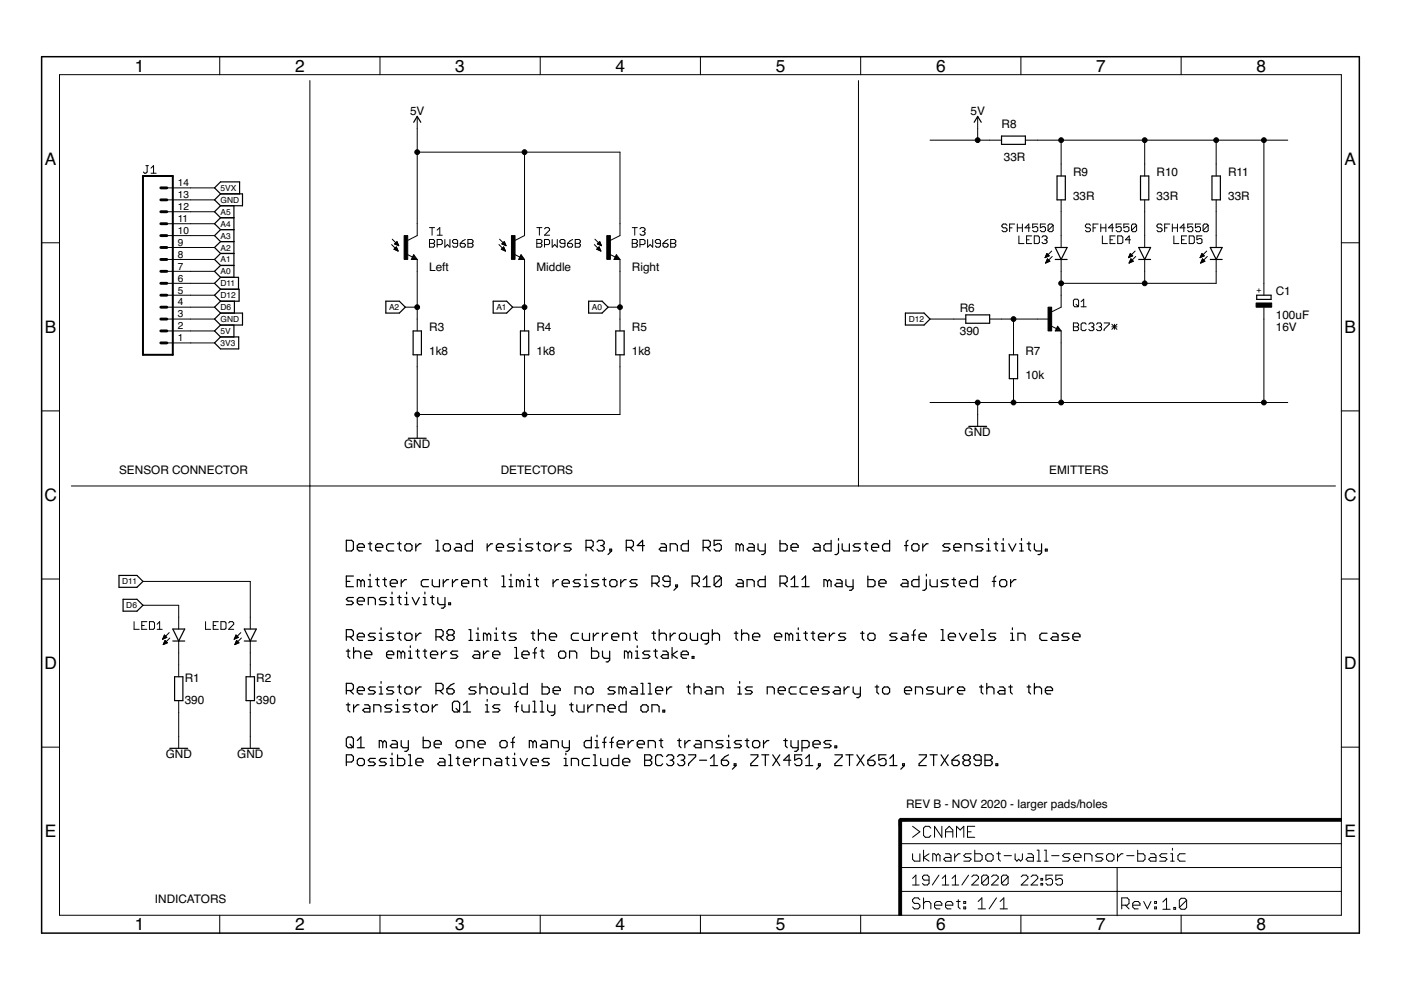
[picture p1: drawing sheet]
<svg xmlns="http://www.w3.org/2000/svg" width="297mm" height="210mm" viewBox="0 0 297 210" stroke-linecap="round" stroke-linejoin="round" font-family="sans-serif">
<g fill="none" stroke="#000" stroke-width=".21">
<path d="M12.6 15.8h271.8v178.3h-271.8zM46.6 12v3.8M65.7 17.1v174.4M80.6 12v3.8M114.5 12v3.8M148.5 12v3.8M182 17.1v85.9M182.5 12v3.8M216.5 12v3.8M250.4 12v3.8M30.9 35.1h.6M31.2 35.1v1.4l-.3 .2h-.3l-.2-.2"/>
<path d="M32 36.7h1.1M32 35.6l.6-.5v1.6M35.4 39.8h10.1M88.5 24.7v25.3l-2.1 1M88.5 32.3h42.9v17.7l-2 1M111.2 32.3v17.7l-2 1M197.2 29.7h15.1M207.3 24.7v5M217.4 29.7h55.6M225 29.7v7.6M242.7 29.7v7.6M257.9 29.7v7.6"/>
<path d="M268 29.7v32.9M8.8 51.5h3.8M35.4 57.5h10.1M35.4 55h10.1M35.4 52.5h10.1M35.4 50h10.1M35.4 47.4h10.1M35.4 44.9h10.1M35.4 42.4h10.1M83 51.9l1.4 1.3M83.2 50.7l1.3 1.4M83.5 52.9l.5-.6 .4 .9z"/>
<path d="M83.6 52.9h.7M83.6 52.8h.6M83.7 51.7h.7M83.8 52.6h.4M83.8 51.6h.5M83.9 51.8h.5M83.9 52.5h.2M83.9 53h.4M83.9 51.5h.4M84 52.4h.1M84.1 51.3h.1M84.1 51.9h.4"/>
<path d="M84.2 51.2l.3 .9-.8-.4zM84.2 53.1h.2M84.4 52h.1M86.2 53.9l1.3 .6M87.7 54l.8 1h-1.3zM88.5 55v15.2M91.1 50.8h.8l.2 .3v.2l-.2 .3 .2 .3v.2l-.2 .3h-.8zM91.1 51.6h.8M91.1 48.3h1M91.6 48.3v1.6M92.7 51.9h.8l.3-.3v-.5l-.3-.3h-.8v1.6M92.7 48.8l.5-.5v1.6"/>
<path d="M92.7 49.9h1.1M94.3 50.8v1.6l.6-.5 .5 .5v-1.6M97 51.6h-.8l-.3-.3v-.2l.3-.3h.6l.2 .3v1l-.2 .3h-.6l-.3-.3M97.6 51.6h.8l.3 .3v.2l-.3 .3h-.5l-.3-.3zM98.7 50.8l-1.1 .8M99.2 50.8h.8l.3 .3v.2l-.3 .3 .3 .3v.2l-.3 .3h-.8zM99.2 51.6h.8M105.8 51.9l1.4 1.3M105.9 50.7l1.4 1.4M106.3 52.9l.5-.6 .4 .9zM106.3 52.9h.7M106.4 52.8h.6"/>
<path d="M106.4 51.7l.5-.5 .4 .9zM106.4 51.7h.7M106.5 52.6h.4M106.6 51.6h.5M106.6 51.8h.6M106.6 52.5h.3M106.6 53h.5M106.7 51.5h.3M106.7 52.4h.1M106.8 51.3h.2M106.9 51.9h.3M106.9 53.1h.2"/>
<path d="M107.2 52h.1M109 53.9l1.2 .6M110.5 54l.7 1h-1.2zM111.2 55v15.2M113.8 50.8h.8l.3 .3v.2l-.3 .3 .3 .3v.2l-.3 .3h-.8zM113.8 51.6h.8M113.8 48.3h1.1M114.4 48.3v1.6M115.4 51.9h.9l.2-.3v-.5l-.2-.3h-.9v1.6M115.4 48.5l.3-.2h.6l.2 .2v.3l-1.1 1.1h1.1M117.1 50.8v1.6l.5-.5 .6 .5v-1.6M119.8 51.6h-.8l-.3-.3v-.2l.3-.3h.5l.3 .3v1l-.3 .3h-.5l-.3-.3"/>
<path d="M120.3 51.6h.9l.2 .3v.2l-.2 .3h-.6l-.3-.3zM121.4 50.8l-1.1 .8M122 50.8h.8l.2 .3v.2l-.2 .3 .2 .3v.2l-.2 .3h-.8zM122 51.6h.8M126 51.9l1.4 1.3M126.1 50.7l1.4 1.4M126.5 52.9l.5-.6 .4 .9zM126.6 52.9h.7M126.6 52.8h.6M126.6 51.7l.5-.5 .4 .9zM126.7 51.7h.6M126.7 52.6h.4"/>
<path d="M126.8 51.6h.5M126.8 51.8h.6M126.9 53h.4M126.9 52.5h.2M126.9 51.5h.4M127 52.4h.1M127 51.3h.2M127.1 51.9h.3M127.1 53.1h.3M127.4 52h.1M129.2 53.9l1.3 .6M130.7 54l.7 1h-1.2z"/>
<path d="M131.4 55v15.2M134 50.8h.9l.2 .3v.2l-.2 .3 .2 .3v.2l-.2 .3h-.9zM134 51.6h.9M134 48.3h1.1M134.6 48.3v1.6M135.7 51.9h.8l.3-.3v-.5l-.3-.3h-.8v1.6M135.7 48.5l.3-.2h.5l.3 .2v.3l-.3 .3M136.2 49.1h.3M136.5 49.1l.3 .2v.3l-.3 .3h-.5l-.3-.3M137.3 50.8v1.6l.5-.5 .6 .5v-1.6M140 51.6h-.8l-.3-.3v-.2l.3-.3h.5l.3 .3v1l-.3 .3h-.5l-.3-.3M140.6 51.6h.8l.2 .3v.2l-.2 .3h-.6l-.2-.3z"/>
<path d="M141.6 50.8l-.5 .3-.5 .5M142.2 50.8h.8l.3 .3v.2l-.3 .3 .3 .3v.2l-.3 .3h-.8zM142.2 51.6h.8M213.5 47.8l-.3-.3h-.5l-.3 .3v.2l.3 .3h.5l.3 .3v.3l-.3 .2h-.5l-.3-.2M214.1 48.3h.5M215.1 47.5h-1v1.6M215.7 48.3h1.1M215.7 47.5v1.6M216 50v1.6h1.1M216.8 47.5v1.6M217.7 50.8h.5M218.4 48.3h-1.1l.8-.8v1.6"/>
<path d="M218.7 50h-1v1.6h1M219.3 50h.8l.3 .3v1.1l-.3 .2h-.8zM220 47.5h-1.1v.8l.6-.3h.3l.2 .3v.6l-.2 .2h-.6l-.3-.2M220.9 50.3l.3-.3h.5l.3 .3v.3l-.3 .2M221.4 50.8h.3M221.6 54.6h.1M221.7 47.5h-1.1v.8l.5-.3h.3l.3 .3v.6l-.3 .2h-.5l-.3-.2M221.7 54.4h.3M221.7 54.3h.6M221.7 55.8h.1M221.7 50.8l.3 .3v.3l-.3 .2h-.5l-.3-.2M221.8 54.2h.6"/>
<path d="M221.8 55.6h.2M221.8 54.1h.5M221.8 55.5h.5M221.9 54h.3M221.9 55.4h.6M221.9 53.8h.2M221.9 55.3h.6M222 53.7l.5 .6-.9 .3zM222 55.2h.4M222 55.1h.2M222.1 54.9h.1M222.6 55.4l-.5-.5-.4 .9"/>
<path d="M222.6 55.4l-.9 .4M223 53.2l-1.4 1.4M223.1 54.4l-1.4 1.4M223.3 47.8l-.3-.3h-.5l-.3 .3v1.1M223.3 47.8v1.1l-.3 .2h-.5l-.3-.2M223.3 47.8l-1.1 1.1M225 42.4v10.1M225 55v10.1l-2 1M231.2 47.8l-.3-.3h-.5l-.3 .3v.2l.3 .3h.5l.3 .3v.3l-.3 .2h-.5l-.3-.2M231.8 48.3h.5M232.8 47.5h-1v1.6M233.4 48.3h1.1"/>
<path d="M233.4 47.5v1.6M233.7 50v1.6h1.1M234.5 47.5v1.6M235.4 50.8h.5M236.1 48.3h-1.1l.8-.8v1.6M236.4 50h-1v1.6h1M237 50h.8l.3 .3v1.1l-.3 .2h-.8zM237.7 47.5h-1.1v.8l.6-.3h.2l.3 .3v.6l-.3 .2h-.5l-.3-.2M239.3 54.6h.1M239.4 47.5h-1.1v.8l.5-.3h.3l.3 .3v.6l-.3 .2h-.6l-.2-.2M239.4 54.4h.3M239.4 54.3h.6"/>
<path d="M239.4 55.8h.1M239.5 54.2h.6M239.5 55.6h.2M239.5 54.1h.5M239.5 55.5h.5M239.6 54h.3M239.6 55.4h.6M239.6 53.8h.2M239.6 55.3h.6M239.6 55.2h.5M239.6 53.7l.6 .6-.9 .3zM239.7 50.8h-1.1l.8-.8v1.6"/>
<path d="M239.7 55.1h.2M239.8 54.9h.1M239.8 54.9l.5 .5-.9 .4zM240.7 53.2l-1.4 1.4M240.8 54.4l-1.4 1.4M241 47.8l-.3-.3h-.5l-.3 .3v1.1M241 47.8v1.1l-.3 .2h-.5l-.3-.2M241 47.8l-1.1 1.1M242.7 42.4v10.1M242.7 55v5.1M246.4 47.8l-.3-.3h-.5l-.3 .3v.2l.3 .3h.5l.3 .3v.3l-.3 .2h-.5l-.3-.2M246.9 48.3h.6"/>
<path d="M248 47.5h-1.1v1.6M248.6 48.3h1M248.6 47.5v1.6M248.9 50v1.6h1.1M249.6 47.5v1.6M250.5 50.8h.6M251.3 48.3h-1.1l.8-.8v1.6M251.6 50h-1.1v1.6h1.1M252.1 50h.9l.2 .3v1.1l-.2 .2h-.9zM252.9 47.5h-1.1v.8l.5-.3h.3l.3 .3v.6l-.3 .2h-.5l-.3-.2M254.5 54.6h.1M254.5 47.5h-1.1v.8l.6-.3h.3l.2 .3v.6l-.2 .2h-.6l-.3-.2"/>
<path d="M254.5 54.4h.4M254.6 54.3h.5M254.6 55.8h.1M254.6 55.6h.2M254.6 54.2h.7M254.7 54.1h.5M254.7 55.5h.4M254.7 54h.3M254.7 55.4h.7M254.8 53.8h.1M254.8 55.3h.6M254.8 55.2h.4"/>
<path d="M254.8 53.7l.5 .6-.9 .3zM254.8 50h-1v.8l.5-.2h.3l.2 .2v.6l-.2 .2h-.6l-.2-.2M254.9 55.1h.2M254.9 54.9h.1M255 54.9l.5 .5-.9 .4zM255.8 53.2l-1.4 1.4M256 54.4l-1.4 1.4M256.2 47.8l-.3-.3h-.6l-.2 .3v1.1M256.2 47.8v1.1l-.3 .2h-.6l-.2-.2M256.2 47.8l-1.1 1.1M257.9 55v5.1h-32.9M257.9 42.4v10.1"/>
<path d="M284.4 51.5h3.8M35.4 72.7h10.1M35.4 70.2h10.1M35.4 67.6h10.1M35.4 65.1h10.1M35.4 62.6h10.1M35.4 60.1h10.1M85.9 65.1h2.6M88.5 75.2v17.7M108.7 65.1h2.5M111.2 75.2v12.7M128.9 65.1h2.5"/>
<path d="M131.4 75.2v12.7h-42.9M197.2 67.6h7.6M209.8 67.6h12.7M214.9 67.6v7.6M222.8 69.1l1.2 .6M224.2 69.2l.8 1h-1.3zM225 70.2v15.1M227.6 68.5h.8l.3 .2v.3l-.3 .3 .3 .3v.2l-.3 .3h-.8zM227.6 63.7l.3-.3h.5l.3 .3v1.1l-.3 .2h-.5l-.3-.2zM227.6 69.3h.8M228.1 64.5l.6 .5M229.2 65h1.1"/>
<path d="M229.2 64l.6-.6v1.6M230.3 68.7l-.3-.2h-.5l-.3 .2v1.1l.3 .3h.5l.3-.3M230.8 68.7l.3-.2h.6l.2 .2v.3l-.2 .3M231.4 69.3h.3M231.7 69.3l.2 .3v.2l-.2 .3h-.6l-.3-.3M232.5 68.7l.2-.2h.6l.3 .2v.3l-.3 .3M233 69.3h.3M233.3 69.3l.3 .3v.2l-.3 .3h-.6l-.2-.3M234.1 68.5h1.1v.2l-1.1 1.1v.3M235.7 69.3h1.1M235.7 68.7l1.1 1.1M236.3 68.7v1.1"/>
<path d="M236.8 68.7l-1.1 1.1M268 65.1v20.2M8.8 87.1h3.8M197.2 85.3h75.8M207.3 85.3v5.1M214.9 80.3v5M284.4 87.1h3.8M15.1 103h268M8.8 122.8h3.8M28.4 131.8v1.6h1.1M30.1 132.6h.5M30.3 128.3h7.6v5.1"/>
<path d="M30.3 123.3h22.8v10.1M31.1 131.8h-1v1.6h1M31.7 131.8h.8l.3 .3v1.1l-.3 .2h-.8zM33.3 133.4h1.1M33.3 132.4l.5-.6v1.6M34.5 135.5h.1M34.5 135.4h.3M34.6 135.3h.5M34.6 136.6h.2M34.6 135.2h.7M34.7 135h.6M34.7 136.5h.3"/>
<path d="M34.7 134.9h.4M34.7 136.4h.6M34.8 134.8h.2M34.8 136.2h.7M34.8 134.7h.1M34.8 136.1h.5M34.9 134.6l.5 .5-.9 .4zM34.9 136h.3M34.9 135.9h.2M35 135.8l.5 .5-.9 .4zM35.9 134.1l-1.4 1.4M36 135.3l-1.4 1.4"/>
<path d="M37.9 135.9v7.6M43.6 131.8v1.6h1.1M45.2 132.6h.6M46.3 131.8h-1.1v1.6h1.1M46.8 131.8h.9l.2 .3v1.1l-.2 .2h-.9zM48.5 132.1l.2-.3h.6l.3 .3v.3l-1.1 1h1.1M49.7 135.5h.1M49.7 135.4h.3M49.8 135.3h.4M49.8 135.2h.7M49.8 136.6h.1M49.9 135h.5"/>
<path d="M49.9 136.5h.3M49.9 134.9h.4M49.9 136.4h.6M50 136.2h.6M50 134.8h.2M50 134.7h.1M50 136.1h.5M50 134.6l.5 .5-.8 .4zM50.1 136h.3M50.1 135.9h.2M50.2 135.8l.5 .5-.9 .4zM51.1 134.1l-1.4 1.4"/>
<path d="M51.2 135.3l-1.4 1.4M53.1 135.9v7.6M284.4 122.8h3.8M8.8 158.4h3.8M37.9 148.5v10.2M53.1 148.5v10.2M284.4 158.4h3.8M190.9 178.9h93.5M193.5 175.2l1.5 1.2-1.5 1.1M197.4 175.6l-.4-.4h-.8l-.4 .4v1.5l.4 .4h.8l.4-.4M199.7 175.2v2.3l-1.6-2.3v2.3M200.5 177.5v-1.5l.8-.8 .7 .8v1.5"/>
<path d="M200.5 176.4h1.5M202.8 177.5v-2.3l.8 .8 .7-.8v2.3M205.1 176.4h.8M206.7 175.2h-1.6v2.3h1.6M248.6 179.9v.4M46.6 194.1v3.7M80.6 194.1v3.7M114.5 194.1v3.7M148.5 194.1v3.7M182.5 194.1v3.7M190.9 189h93.5M190.9 183.9h93.5"/>
<path d="M193.5 181v1.2l.4 .4h1.1v-1.6M193.5 186.2l.7-.7v2.1M193.5 187.6h1.4M195 190.8l-.4-.4h-.7l-.4 .4v.3l.4 .4h.7l.4 .4v.4l-.4 .4h-.7l-.4-.4M195.8 180.3v2.3M195.8 190.4v2.3M195.8 191.5l.4-.4h.8l.4 .4v1.2M197 181l-1.2 .8 1.2 .8M197 186.6h-1.1l-.3-.4v-.3l.3-.4h.7l.4 .4v1.4l-.4 .3h-.7l-.3-.3M198.1 191.9h1.6v-.4l-.4-.4h-.8l-.4 .4v.8l.4 .4h.8M198.5 181.4l-.4-.4h-.3v1.6M198.5 181.4v1.2"/>
<path d="M198.5 181.4l.4-.4 .4 .4v1.2M199.1 185.5l-1.4 2.1M199.8 186.2l.7-.7v2.1M199.8 187.6h1.4M200.5 191.9h1.5v-.4l-.4-.4h-.7l-.4 .4v.8l.4 .4h.7M200.5 181h.8l.3 .4v1.2h-1.1l-.4-.4 .4-.4h1.1M201.9 187.6h1.4M201.9 186.2l.7-.7v2.1M202.4 181v1.6M202.8 191.1h.8M203.2 190.8v1.5l.4 .4M203.6 181h-.4l-.8 .8"/>
<path d="M204.3 191.1h.4v.4h-.4zM204.3 192.3h.4v.4h-.4zM205.4 185.5l-1.5 2.1M205.9 181h-1.2l-.4 .4 .4 .4h.8l.4 .4-.4 .4h-1.2M206 185.9l.4-.4h.7l.4 .4v.3l-1.5 1.4h1.5M206.7 180.3v2.3h1.1l.4-.4v-.8l-.4-.4h-1.1M207.4 192.7h1.5M207.4 191.1l.8-.7v2.3M209 181.4l.4-.4h.8l.4 .4v.8l-.4 .4h-.8l-.4-.4zM209.5 185.9v1.4l-.3 .3h-.7l-.4-.3M209.5 185.9l-.3-.4h-.7l-.4 .4v1.4M209.5 185.9l-1.4 1.4"/>
<path d="M210.2 185.9l.4-.4h.7l.3 .4v.3l-1.4 1.4h1.4M211.3 190.4l-1.6 2.3M211.3 181h.8M211.7 180.6v1.6l.4 .4M212 192.7h1.6M212 191.1l.8-.7v2.3M212.9 181.4h1.5M213.7 185.9v1.4l-.3 .3h-.7l-.4-.3M213.7 185.9l-.3-.4h-.7l-.4 .4v1.4M213.7 185.9l-1.4 1.4M215.2 181v1.2l.4 .4 .4-.4 .4 .4 .4-.4v-1.2M216.5 194.1v3.7"/>
<path d="M216.5 185.9l.4-.4h.7l.3 .4v.3l-1.4 1.4h1.4M217.9 181h.8l.4 .4v1.2h-1.2l-.3-.4 .3-.4h1.2M218.6 185.9l.4-.4h.7l.3 .4v.3l-1.4 1.4h1.4M219.9 182.6h.7M219.9 180.3h.4v2.3M220.7 187.3h.4v.3h-.4zM220.7 186.2h.4v.4h-.4zM221.4 182.6h.8M221.4 180.3h.4v2.3M223 181.4h1.5M223.2 185.5h-1.4v1.1l.7-.4h.3l.4 .4v.7l-.4 .3h-.7l-.3-.3M225.3 185.5h-1.4v1.1l.7-.4h.3l.4 .4v.7l-.4 .3h-.7l-.3-.3"/>
<path d="M226.9 181h-1.2l-.4 .4 .4 .4h.8l.4 .4-.4 .4h-1.2M227.6 181.8h1.6v-.4l-.4-.4h-.8l-.4 .4v.8l.4 .4h.8M230 182.6v-1.6h1.1l.4 .4v1.2M233.8 181h-1.1l-.4 .4 .4 .4h.7l.4 .4-.4 .4h-1.1M235 181h.8l.4 .4v.8l-.4 .4h-.8l-.4-.4v-.8zM236.9 183.9v10.3M236.9 181v1.6M237.8 191.9h1.2l.4-.4v-.7l-.4-.4h-1.2v2.3M238.1 181h-.4l-.8 .8M238.6 191.9l.8 .8M238.9 181.4h1.5M240.2 191.9h1.5v-.4l-.4-.4h-.8l-.3 .4v.8l.3 .4h.8"/>
<path d="M241.2 180.3v2.3h1.2l.4-.4v-.8l-.4-.4h-1.2M242.5 191.1l.8 1.6 .7-1.6M243.9 181h.8l.4 .4v1.2h-1.2l-.4-.4 .4-.4h1.2M244.8 191.1h.4v.4h-.4zM244.8 192.3h.4v.4h-.4zM246.5 191.2l.8-.7v2.3M246.5 192.8h1.6M247.4 181h-1.1l-.4 .4 .4 .4h.7l.4 .4-.4 .4h-1.1M248.2 182.6h.8M248.2 181h.4v1.6M248.9 192.4h.4v.4h-.4zM250.4 194.1v3.7"/>
<path d="M251.3 181h-1.2l-.4 .4v.8l.4 .4h1.2M251.6 190.9v1.5l-.4 .4h-.8l-.4-.4M251.6 190.9l-.4-.4h-.8l-.4 .4v1.5M251.6 190.9l-1.6 1.5"/>
</g>
<g fill="none" stroke="#000" stroke-width=".25">
<path d="M87.7 25.9l.8-1.2 .7 1.2M206.5 25.9l.8-1.2 .7 1.2M212.3 28.9h5.1v1.7h-5.1zM224.1 37.3h1.8v5.1h-1.8zM241.8 37.3h1.8v5.1h-1.8zM257 37.3h1.7v5.1h-1.7zM46.8 41.1h4.6v2.5h-4.6M46.8 41.1l-1.3 1.3 1.3 1.2M46.8 58.8l-1.3 1.3 1.3 1.2M46.8 58.8h3.8v2.5M46.8 48.7l-1.3 1.3 1.3 1.2M46.8 48.7h2.8"/>
<path d="M46.8 51.2h2.8M46.8 46.2l-1.3 1.2 1.3 1.3M46.8 46.2h2.8M46.8 43.6l-1.3 1.3 1.3 1.3M46.8 51.2l-1.3 1.3 1.3 1.2M46.8 53.7h2.8M46.8 53.7l-1.3 1.3 1.3 1.3M46.8 56.3h2.8M46.8 56.3l-1.3 1.2 1.3 1.3M46.8 41.1l-1.3-1.3 1.3-1.2h4v2.5M49.6 43.6v15.2M87.7 54.5l.1 .3h-.3l.2-.5 .5 .6h-.7"/>
<path d="M110.5 54.5l.1 .3h-.4l.3-.5 .5 .6h-.8M130.7 54.5l.1 .3h-.4l.3-.5 .5 .6h-.8M223.7 52.5h2.6l-1.3 2.5zM223.7 55h2.6M241.4 55h2.5M241.4 52.5h2.5l-1.2 2.5zM256.6 55h2.5M256.6 52.5h2.5l-1.2 2.5zM46.8 66.4h4.6v2.5h-4.6M46.8 61.3l-1.3 1.3 1.3 1.3M46.8 61.3h3.9v2.6h-3.9M46.8 68.9l-1.3 1.3 1.3 1.2"/>
<path d="M46.8 71.4h3.8v2.6h-3.8l-1.3-1.3zM46.8 66.4l-1.3 1.2 1.3 1.3M46.8 63.9l-1.3 1.2 1.3 1.3M49.6 68.9v2.5M49.7 63.9v2.5M81.8 63.9h2.9l1.2 1.2-1.2 1.3h-2.9zM87.6 70.2h1.7v5h-1.7zM104.6 63.9h2.8l1.3 1.2-1.3 1.3h-2.8zM110.3 70.2h1.8v5h-1.8zM124.8 63.9h2.9l1.2 1.2-1.2 1.3h-2.9zM130.6 70.2h1.7v5h-1.7zM192 66.4h3.9l1.3 1.2-1.3 1.3h-3.9z"/>
<path d="M204.8 66.8h5v1.7h-5zM214 75.2h1.8v5.1h-1.8zM224.2 69.7l.2 .2h-.4l.2-.5 .5 .7h-.7M266.4 62.6h3.1v.9h-3.1zM86.6 92.9h3.8M205.4 90.4h3.8M73.4 114.6h1.1l.4 .3v1.5l-.4 .4h-1.1zM75.8 116.1h1.5v-.4l-.4-.4h-.8l-.3 .4v.7l.3 .4h.8M78.1 115.3h.7M78.5 114.9v1.5l.3 .4M79.6 116.1h1.6v-.4l-.4-.4h-.8l-.4 .4v.7l.4 .4h.8M83.5 115.3h-1.2l-.3 .4v.7l.3 .4h1.2"/>
<path d="M84.3 115.3h.7M84.7 114.9v1.5l.3 .4M85.8 115.7l.4-.4h.8l.4 .4v.7l-.4 .4h-.8l-.4-.4zM88.2 115.3v1.5M89.3 115.3h-.4l-.7 .8M92.4 116.8h.8M92.4 114.6h.4v2.2M94 115.7l.4-.4h.7l.4 .4v.7l-.4 .4h-.7l-.4-.4zM96.7 115.3h.8l.3 .4v1.1h-1.1l-.4-.4 .4-.3h1.1M100.2 114.6v2.2h-1.2l-.4-.4v-.7l.4-.4h1.2M103.3 115.3v1.5M104.4 115.3h-.3l-.8 .8"/>
<path d="M105.2 116.1h1.6v-.4l-.4-.4h-.8l-.4 .4v.7l.4 .4h.8M109.1 115.3h-1.2l-.3 .4 .3 .4h.8l.4 .3-.4 .4h-1.1M109.9 116.8h.8M109.9 115.3h.4v1.5M110.3 114.2v.4M113 115.3h-1.2l-.4 .4 .4 .4h.8l.4 .3-.4 .4h-1.2M113.8 115.3h.7M114.2 114.9v1.5l.3 .4M115.3 115.7l.4-.4h.8l.3 .4v.7l-.3 .4h-.8l-.4-.4zM117.6 115.3v1.5M118.8 115.3h-.4l-.8 .8M121.1 115.3h-1.1l-.4 .4 .4 .4h.7l.4 .3-.4 .4h-1.1"/>
<path d="M124.2 116.1h1.2l.4-.4v-.8l-.4-.3h-1.2v2.2M125 116.1l.8 .7M126.6 114.9l.4-.3h.7l.4 .3v.4l-.4 .4M127.3 115.7h.4M127.7 115.7l.4 .4v.3l-.4 .4h-.7l-.4-.4M129.3 116.4h.4v.4h-.4zM129.7 116.8l-.8 .8M132.8 116.1h1.1l.4-.4v-.8l-.4-.3h-1.1v2.2M133.5 116.1l.8 .7M136.6 115.7h-1.5l1.1-1.1v2.2M140.1 115.3h.8l.4 .4v1.1h-1.2l-.3-.4 .3-.3h1.2M142.1 116.8v-1.5h1.1l.4 .4v1.1"/>
<path d="M145.9 114.6v2.2h-1.1l-.4-.4v-.7l.4-.4h1.1M149.1 116.1h1.1l.4-.4v-.8l-.4-.3h-1.1v2.2M149.8 116.1l.8 .7M152.9 114.6h-1.5v1.1l.8-.4h.3l.4 .4v.7l-.4 .4h-.7l-.4-.4M156.8 115.7l-.4-.4h-.3v1.5M156.8 115.7v1.1M156.8 115.7l.4-.4 .4 .4v1.1M158.8 115.3h.7l.4 .4v1.1h-1.1l-.4-.4 .4-.3h1.1M160.7 115.3v1.1l.4 .4h1.1M162.2 115.3v1.9l-.3 .4h-.4M165.4 114.6v2.2h1.1l.4-.4v-.7l-.4-.4h-1.1M167.7 116.1h1.5v-.4l-.4-.4h-.7l-.4 .4v.7l.4 .4h.7"/>
<path d="M172.7 115.3h.8l.4 .4v1.1h-1.2l-.3-.4 .3-.3h1.2M176.2 114.6v2.2h-1.1l-.4-.4v-.7l.4-.4h1.1M177.8 115.3v1.9l-.4 .4h-.4M177.8 114.2v.4M178.6 115.3v1.1l.3 .4h1.2v-1.5M182.4 115.3h-1.1l-.4 .4 .4 .4h.7l.4 .3-.4 .4h-1.1M183.2 115.3h.8M183.6 114.9v1.5l.4 .4M184.8 116.1h1.5v-.4l-.4-.4h-.7l-.4 .4v.7l.4 .4h.7M188.6 114.6v2.2h-1.1l-.4-.4v-.7l.4-.4h1.1M191.8 115.7h.7M192.5 114.6l-.4 .3v1.9"/>
<path d="M193.3 115.7l.4-.4h.8l.3 .4v.7l-.3 .4h-.8l-.4-.4zM195.6 115.3v1.5M196.8 115.3h-.4l-.8 .8M201.4 115.3h-1.1l-.4 .4 .4 .4h.7l.4 .3-.4 .4h-1.1M202.2 116.1h1.6v-.4l-.4-.4h-.8l-.4 .4v.7l.4 .4h.8M204.6 116.8v-1.5h1.1l.4 .4v1.1M208.4 115.3h-1.1l-.4 .4 .4 .4h.7l.4 .3-.4 .4h-1.1M209.2 116.8h.8M209.2 115.3h.4v1.5M209.6 114.2v.4M210.8 115.3h.7M211.2 114.9v1.5l.3 .4"/>
<path d="M212.3 116.8h.8M212.3 115.3h.4v1.5M212.7 114.2v.4M213.9 115.3l.7 1.5 .8-1.5M216.2 116.8h.8M216.2 115.3h.4v1.5M216.6 114.2v.4M217.8 115.3h.7M218.1 114.9v1.5l.4 .4M219.3 115.3v1.1l.4 .4h1.1M220.8 115.3v1.9l-.3 .4h-.4M221.6 116.4h.4v.4h-.4z"/>
<path d="M25.2 122h3.8l1.3 1.3-1.3 1.2h-3.8zM26.1 127.1h2.9l1.3 1.2-1.3 1.3h-2.9zM36.6 133.4h2.6l-1.3 2.5zM36.6 135.9h2.6M51.8 135.9h2.5M51.8 133.4h2.5l-1.2 2.5zM73.4 135h1.1l.4-.4v-.7l-.4-.4h-1.1v2.3M73.4 123.3h.8M73.4 138h.8M73.8 137.7v1.5l.4 .4M74.2 135l.7 .8M74.9 122.1h-1.5v2.3h1.5"/>
<path d="M74.9 126.7h-1.1l-.4 .4 .4 .3h.7l.4 .4-.4 .4h-1.1M75 137.3v2.3M75 138.4l.4-.4h.7l.4 .4v1.2M75.8 127.4h1.5v-.3l-.4-.4h-.8l-.3 .4v.7l.3 .4h.8M75.8 135h1.5v-.4l-.4-.3h-.8l-.3 .3v.8l.3 .4h.8M76.5 123.3l-.4-.4h-.3v1.5M76.5 123.3l.4-.4 .4 .4v1.1M76.5 123.3v1.1M77.3 138.8h1.5v-.4l-.4-.4h-.7l-.4 .4v.8l.4 .4h.7M78.1 122.9h.4v1.5M78.1 124.4h.7M78.1 128.2v-1.5h1.1l.4 .4v1.1"/>
<path d="M78.5 121.8v.3M79.6 134.3h-1.1l-.4 .3 .4 .4h.7l.4 .4-.4 .4h-1.1M79.6 122.9h.8M80 122.5v1.5l.4 .4M80.4 135.8h.8M80.4 134.3h.4v1.5M80.8 133.1v.4M81.2 122.9h.7M81.6 122.5v1.5l.3 .4M81.9 126.7h-1.1l-.4 .4 .4 .3h.7l.4 .4-.4 .4h-1.1M82 138.8h1.5v-.4l-.4-.4h-.8l-.3 .4v.8l.3 .4h.8M82.7 123.7h1.5v-.4l-.3-.4h-.8l-.4 .4v.7l.4 .4h.8"/>
<path d="M82.7 128.2h.8M82.7 126.7h.4v1.5M83.1 125.5v.4M83.5 134.3h-1.2l-.3 .3 .3 .4h.8l.4 .4-.4 .4h-1.1M84.3 126.7h.7M84.3 134.3h.7M84.7 126.3v1.5l.3 .4M84.7 133.9v1.5l.3 .4M85 138.4l.4-.4 .4 .4v1.2M85 138.4v1.2M85 138.4l-.3-.4h-.4v1.6M85.1 122.9v1.5"/>
<path d="M85.8 134.6l.4-.3h.8l.4 .3v.8l-.4 .4h-.8l-.4-.4zM85.8 128.2h.8M85.8 126.7h.4v1.5M86.2 122.9h-.4l-.7 .8M86.2 125.5v.4M86.6 138h.4v1.6M86.6 139.6h.8M87 136.9v.4M87.4 126.7l.7 1.5 .8-1.5M88.2 134.3v1.5M88.2 138h.7M88.5 137.7v1.5l.4 .4"/>
<path d="M89.3 134.3h-.4l-.7 .7M89.7 128.2h.8M89.7 126.7h.4v1.5M89.7 138h.8M90.1 125.5v.4M90.1 137.7v1.5l.4 .4M90.8 122.9h-1.1l-.4 .4v.7l.4 .4h1.1M91.3 138.8h1.5v-.4l-.4-.4h-.7l-.4 .4v.8l.4 .4h.7M91.3 126.7h.7M91.7 122.9v1.1l.3 .4h1.2v-1.5M91.7 126.3v1.5l.3 .4M92.4 135h1.2l.4-.4v-.7l-.4-.4h-1.2v2.3"/>
<path d="M92.8 126.7v1.1l.4 .4h1.1M93.2 135l.8 .8M93.6 138v1.6M94 122.9v1.5M94.3 126.7v1.9l-.3 .3h-.4M94.7 138h-.3l-.8 .8M95.1 122.9h-.4l-.7 .8M95.1 134.6l-.3 .4v.4l.3 .4h.8l.4-.4v-.4l-.4-.4M95.1 127.8h.4v.4h-.4zM95.1 134.6l-.3-.3v-.4l.3-.4h.8l.4 .4v.4l-.4 .3M95.1 134.6h.8M95.9 122.9v1.5"/>
<path d="M97 138h-1.1l-.4 .4 .4 .4h.8l.3 .4-.3 .4h-1.2M97.1 122.9h-.4l-.8 .8M97.9 123.7h1.5v-.4l-.4-.4h-.8l-.3 .4v.7l.3 .4h.8M99.4 133.5h.4v2.3M99.4 135.8h.8M100.2 124.4v-1.5h1.1l.4 .4v1.1M100.6 138h.7l.4 .4v1.2h-1.1l-.4-.4 .4-.4h1.1M101 135.8h.7M101 134.3h.3v1.5M101.3 133.1v.4M102.5 122.9h.8M102.5 138v1.6"/>
<path d="M102.9 122.5v1.5l.4 .4M103.3 134.6l-.4-.3h-.4v1.5M103.3 134.6v1.2M103.3 134.6l.4-.3 .3 .3v1.2M103.7 138h-.4l-.8 .8M104.5 138.8h1.5v-.4l-.4-.4h-.8l-.3 .4v.8l.3 .4h.8M104.8 134.3h.4v1.5M104.8 135.8h.8M105.2 133.1v.4M106.4 122.1h.4v2.3M106.4 124.4h.8M106.4 134.3h.8"/>
<path d="M106.8 133.9v1.5l.4 .4M107.9 124.4h.8M107.9 122.9h.4v1.5M108.3 121.8v.3M109.1 137.3h.4v2.3M109.1 139.6h.8M109.5 134.3h-1.2l-.4 .3 .4 .4h.8l.4 .4-.4 .4h-1.2M110.3 123.3l-.4-.4h-.4v1.5M110.3 123.3v1.1M110.3 123.3l.3-.4 .4 .4v1.1M110.7 138.8h1.5v-.4l-.4-.4h-.8l-.3 .4v.8l.3 .4h.8M111.8 124.4h.8"/>
<path d="M111.8 122.9h.4v1.5M112.2 121.8v.3M112.6 134.3h.8M113 133.9v1.5l.4 .4M113 138.4h.7M113.4 122.9h.8M113.7 137.3l-.3 .4v1.9M113.8 122.5v1.5l.4 .4M114.2 133.5v2.3M114.2 134.6l.3-.3h.8l.4 .3v1.2M114.6 138h.7M114.9 137.7v1.5l.4 .4"/>
<path d="M116.5 135h1.5v-.4l-.4-.3h-.7l-.4 .3v.8l.4 .4h.7M117.3 122.9v1.5M118.4 122.9h-.4l-.7 .8M118.8 138h.8l.4 .4v.8l-.4 .4h-.8l-.4-.4v-.8zM119.2 123.7h1.5v-.4l-.4-.4h-.7l-.4 .4v.7l.4 .4h.7M120.8 139.6v-1.6h1.1l.4 .4v1.2M122.7 134.3h-1.2l-.4 .3v.8l.4 .4h1.2M123 122.9h-1.1l-.4 .4 .4 .4h.8l.3 .3-.3 .4h-1.2M123.5 134.3v1.1l.3 .4h1.2v-1.5M123.9 122.9h.3v1.5M123.9 124.4h.7M124.2 121.8v.3"/>
<path d="M125.4 137.3v2.3h1.2l.3-.4v-.8l-.3-.4h-1.2M125.8 134.3v1.5M126.9 122.9h-1.1l-.4 .4 .4 .4h.8l.3 .3-.3 .4h-1.2M126.9 134.3h-.3l-.8 .7M127.7 122.9h.8M127.7 134.3v1.5M127.7 138v1.2l.4 .4h1.2M128.1 122.5v1.5l.4 .4M128.9 134.3h-.4l-.8 .7M129.3 138v2l-.4 .3h-.4M129.3 123.3l.4-.4h.7l.4 .4v.7l-.4 .4h-.7l-.4-.4zM129.7 135h1.5v-.4l-.4-.3h-.7l-.4 .3v.8l.4 .4h.7"/>
<path d="M131.6 122.9v1.5M132 135.8v-1.5h1.1l.4 .3v1.2M132.8 122.9h-.4l-.8 .8M133.2 138.4l.3-.4 .4 .4v1.2M133.2 138.4l-.4-.4h-.4v1.6M133.2 138.4v1.2M134.3 134.3h.8M134.7 133.9v1.5l.4 .4M134.7 138h.4v1.6M134.7 139.6h.8M135.1 122.9h-1.2l-.3 .4 .3 .4h.8l.4 .3-.4 .4h-1.1M135.1 136.9v.4"/>
<path d="M137.8 138h-1.1l-.4 .4 .4 .4h.7l.4 .4-.4 .4h-1.1M138.2 123.7h1.2l.3-.4v-.8l-.3-.4h-1.2v2.3M138.2 134.3h.8M138.6 133.9v1.5l.4 .4M138.6 138h.8M139 123.7l.7 .7M139 137.7v1.5l.4 .4M139.8 134.6l.3-.3h.8l.4 .3v1.2M139.8 133.5v2.3M140.5 138h.8l.4 .4v1.2h-1.2l-.3-.4 .3-.4h1.2M142.1 123.3h-1.2l-.4-.4v-.4l.4-.4h.8l.4 .4v1.5l-.4 .4h-.8l-.4-.4M142.1 134.3v1.5"/>
<path d="M142.5 137.3v2.3M143.2 134.3h-.3l-.8 .7M143.3 124h.3v.4h-.3zM143.6 138l-1.1 .8 1.1 .8M143.6 124.4l-.7 .8M144 134.6l.4-.3h.8l.4 .3v.8l-.4 .4h-.8l-.4-.4zM144.4 138.8h1.5v-.4l-.3-.4h-.8l-.4 .4v.8l.4 .4h.8M146.4 134.3v1.1l.3 .4h1.2v-1.5M146.7 123.7h1.2l.4-.4v-.8l-.4-.4h-1.2v2.3M146.7 139.2h.4v.4h-.4zM147.5 123.7l.8 .7M149.1 124.4h1.5"/>
<path d="M149.1 122.9l.7-.8v2.3M150.2 135.8h-1.1l-.4-.4v-.8l.4-.3h1.1v1.9l-.4 .3h-.3M151 134.6l.4-.3h.8l.3 .3v1.2M151 133.5v2.3M152.9 122.5l-.4-.4h-.7l-.4 .4v1.5M152.9 122.5v1.5l-.4 .4h-.7l-.4-.4M152.9 122.5l-1.5 1.5M155.7 134.3h.7M156.1 133.9v1.5l.3 .4M156.4 122.9h.8l.4 .4v1.1h-1.2l-.3-.4 .3-.3h1.2M157.2 134.6l.4-.3h.8l.3 .3v1.2M157.2 133.5v2.3"/>
<path d="M158.4 124.4v-1.5h1.1l.4 .4v1.1M159.6 135h1.5v-.4l-.4-.3h-.8l-.3 .3v.8l.3 .4h.8M162.2 122.1v2.3h-1.1l-.4-.4v-.7l.4-.4h1.1M164.2 135h1.5v-.4l-.3-.3h-.8l-.4 .3v.8l.4 .4h.8M165.4 123.7h1.1l.4-.4v-.8l-.4-.4h-1.1v2.3M166.1 123.7l.8 .7M167.3 134.6l-.4-.3h-.4v1.5M167.3 134.6v1.2M167.3 134.6l.4-.3 .4 .3v1.2M167.7 124.4h1.5M167.7 122.9l.8-.8v2.3M168.9 134.3h.3v1.5"/>
<path d="M168.9 135.8h.7M169.2 133.1v.4M170 124.4h1.6M170 122.9l.8-.8v2.3M170.4 134.3h.8M170.8 133.9v1.5l.4 .4M172 134.3h.7M172.4 133.9v1.5l.3 .4M173.5 135h1.5v-.4l-.3-.3h-.8l-.4 .3v.8l.4 .4h.8M175.5 123.3l.3-.4 .4 .4v1.1M175.5 123.3l-.4-.4h-.4v1.5M175.5 123.3v1.1"/>
<path d="M175.9 134.3v1.5M177 134.3h-.4l-.7 .7M177.4 122.9h.8l.3 .4v1.1h-1.1l-.4-.4 .4-.3h1.1M179.3 134.3h-1.1l-.4 .3 .4 .4h.7l.4 .4-.4 .4h-1.1M179.3 122.9v1.1l.4 .4h1.2M180.9 122.9v1.9l-.4 .4h-.4M182.5 134.3h.7M182.8 133.9v1.5l.4 .4M184 122.1v2.3h1.1l.4-.4v-.7l-.4-.4h-1.1M184.4 134.3h.7l.4 .3v.8l-.4 .4h-.7l-.4-.4v-.8zM186.3 123.7h1.6v-.4l-.4-.4h-.8l-.4 .4v.7l.4 .4h.8M190.2 134.3h-1.2l-.3 .3 .3 .4h.8l.4 .4-.4 .4h-1.1"/>
<path d="M191.4 122.9h.7l.4 .4v1.1h-1.1l-.4-.4 .4-.3h1.1M191.4 134.3h.7l.4 .3v1.2h-1.1l-.4-.4 .4-.4h1.1M193.3 134.6h.8M194.1 133.5l-.4 .4v1.9M194.8 122.1v2.3h-1.1l-.4-.4v-.7l.4-.4h1.1M194.9 135h1.5v-.4l-.4-.3h-.8l-.3 .3v.8l.3 .4h.8M196.4 122.9v1.9l-.4 .4h-.4M196.4 121.8v.3M197.2 122.9v1.1l.4 .4h1.1v-1.5M199.5 133.5h.4v2.3M199.5 135.8h.8M201 122.9h-1.1l-.4 .4 .4 .4h.8l.3 .3-.3 .4h-1.2"/>
<path d="M201.1 135h1.5v-.4l-.4-.3h-.8l-.3 .3v.8l.3 .4h.8M201.8 122.9h.8M202.2 122.5v1.5l.4 .4M203.4 123.7h1.5v-.4l-.4-.4h-.7l-.4 .4v.7l.4 .4h.7M203.4 134.3l.8 1.5 .7-1.5M205.7 135h1.5v-.4l-.3-.3h-.8l-.4 .3v.8l.4 .4h.8M207.2 122.1v2.3h-1.1l-.4-.4v-.7l.4-.4h1.1M208 133.5h.4v2.3M208 135.8h.8M210.4 123.3h.7M211.1 134.3h-1.1l-.4 .3 .4 .4h.8l.3 .4-.3 .4h-1.2M211.1 122.1l-.3 .4v1.9"/>
<path d="M212.3 122.9h.8l.3 .4v.7l-.3 .4h-.8l-.4-.4v-.7zM214.3 122.9v1.5M214.3 135.8h.7M214.3 134.3h.4v1.5M214.7 133.1v.4M215.4 122.9h-.4l-.7 .8M215.8 135.8v-1.5h1.2l.3 .3v1.2M222 134.3h-1.1l-.4 .3v.8l.4 .4h1.1M223.2 134.3h.7l.4 .3v1.2h-1.1l-.4-.4 .4-.4h1.1M226.7 134.3h-1.2l-.4 .3 .4 .4h.8l.4 .4-.4 .4h-1.2M227.5 135h1.5v-.4l-.4-.3h-.8l-.3 .3v.8l.3 .4h.8M36 158.7h3.8"/>
<path d="M37 143.5h1.8v5h-1.8zM51.2 158.7h3.8M52.2 143.5h1.8v5h-1.8zM73.4 146.4h1.1l.4-.4v-.7l-.4-.4h-1.1v2.3M73.4 156.6l.4-.3h.7l.4 .3v1.6l-.4 .3h-.7l-.4-.3zM73.4 149.4h.8M73.8 149.1v1.5l.4 .4M74.2 146.4l.7 .8M74.2 157.8l.7 .7M75 149.4v1.6M75.8 146.4h1.5v-.4l-.4-.4h-.8l-.3 .4v.8l.3 .4h.8M75.8 157l.7-.7v2.2"/>
<path d="M75.8 158.5h1.5M76.1 149.4h-.4l-.7 .8M77.3 149.4h.7l.4 .4v1.2h-1.1l-.4-.4 .4-.4h1.1M79.2 151v-1.6h1.2l.4 .4v1.2M79.6 145.6h-1.1l-.4 .4 .4 .4h.7l.4 .4-.4 .4h-1.1M80.4 145.6h.4v1.6M80.4 147.2h.8M80.8 144.5v.4M81.2 157.4v1.1M81.2 157.4l-.4-.4h-.4v1.5M81.2 157.4l.3-.4 .4 .4v1.1M83.1 149.4h-1.1l-.4 .4 .4 .4h.7l.4 .4-.4 .4h-1.1"/>
<path d="M83.1 157h.8l.3 .4v1.1h-1.1l-.4-.3 .4-.4h1.1M83.1 159.7v.3M83.5 145.6h-1.2l-.3 .4 .3 .4h.8l.4 .4-.4 .4h-1.1M83.9 149.4h.4v1.6M83.9 151h.7M84.3 148.3v.4M84.3 145.6h.7M84.7 145.3v1.5l.3 .4M85.1 157v1.2l.3 .3h1.2M85.8 146l.4-.4h.8l.4 .4v.8l-.4 .4h-.8l-.4-.4zM86.6 157v1.9l-.4 .4h-.4M87 149.4h-1.2l-.4 .4 .4 .4h.8l.4 .4-.4 .4h-1.2"/>
<path d="M87.8 149.4h.7M88.2 145.6v1.6M88.2 149.1v1.5l.3 .4M89.3 145.6h-.4l-.7 .8M89.3 149.8l.4-.4h.8l.3 .4v.8l-.3 .4h-.8l-.4-.4zM89.7 156.3v2.2h1.1l.4-.3v-.8l-.4-.4h-1.1M91.7 149.4v1.6M92.1 157.8h1.5v-.4l-.4-.4h-.8l-.3 .4v.8l.3 .3h.8M92.4 146.4h1.2l.4-.4v-.7l-.4-.4h-1.2v2.3M92.8 149.4h-.4l-.7 .8M93.2 146.4l.8 .8M94.8 146h1.1l.4 .4v.4l-.4 .4h-.8l-.3-.4z"/>
<path d="M96.3 144.9l-.8 .4-.7 .7M96.3 148.7h.8l.4 .4v1.5l-.4 .4h-.8l-.4-.4v-1.5zM96.7 150.2l.8 .8M97.1 157h.7l.4 .4v.8l-.4 .3h-.7l-.4-.3v-.8zM98.3 149.4l.7-.7v2.3M98.3 151h1.5M99 158.5v-1.5h1.2l.3 .4v1.1M100.9 145.6h-1.1l-.4 .4 .4 .4h.8l.3 .4-.3 .4h-1.2M101.3 157.8h1.6v-.4l-.4-.4h-.8l-.4 .4v.8l.4 .3h.8M101.7 146l.4-.4h.8l.4 .4v1.2M101.7 144.9v2.3M102.9 149.4h.4v1.6"/>
<path d="M102.9 151h.8M103.3 148.3v.4M104.5 145.6h.7l.4 .4v.8l-.4 .4h-.7l-.4-.4v-.8zM106 149.4h-1.2l-.3 .4 .3 .4h.8l.4 .4-.4 .4h-1.1M106 157.4l.4-.4h.7l.4 .4v.8l-.4 .3h-.7l-.4-.3zM106.4 145.6v1.2l.4 .4h1.1v-1.6M108.3 157.4h.8M108.7 144.9h.4v2.3M108.7 147.2h.8M109.1 156.3l-.4 .3v1.9M109.1 159.7v.3M109.1 149.8h.8"/>
<path d="M109.9 148.7l-.4 .4v1.9M110.7 149.4v1.2l.3 .4h1.2v-1.6M111.8 144.9v2.3h-1.1l-.4-.4v-.8l.4-.4h1.1M113 157.4l-.4-.4h-.4v1.5M113 157.4l.4-.4 .3 .4v1.1M113 157.4v1.1M113 148.7h.4v2.3M113 151h.7M114.6 148.7h.3v2.3M114.6 151h.7M114.9 144.9v2.3h1.2l.4-.4v-.8l-.4-.4h-1.2M114.9 157h.8l.4 .4v1.1h-1.2l-.3-.3 .3-.4h1.2"/>
<path d="M116.1 149.4v1.2l.4 .4h1.1M116.9 158.5v-1.5h1.1l.4 .4v1.1M117.3 146.4h1.5v-.4l-.4-.4h-.8l-.3 .4v.8l.3 .4h.8M117.6 149.4v1.9l-.4 .4h-.3M119.2 157v1.2l.4 .3h1.1M120 159.7v.3M120.7 157v1.9l-.4 .4h-.3M120.8 149.4h.7M121.1 149.1v1.5l.4 .4M121.9 147.2v-1.6h1.2l.3 .4v1.2M122.3 149.4v1.2l.4 .4h1.1v-1.6M124.6 145.6h.8l.4 .4v.8l-.4 .4h-.8l-.4-.4v-.8z"/>
<path d="M124.6 149.4v1.6M125.4 156.3v2.2h-1.2l-.3-.3v-.8l.3-.4h1.2M125.8 149.4h-.4l-.8 .8M126.2 157h.4v1.5M126.2 158.5h.8M126.6 151v-1.6h1.1l.4 .4v1.2M126.6 155.9v.4M127.7 157.4h.8M128.5 156.3l-.4 .3v1.9M128.9 150.2h1.5v-.4l-.4-.4h-.7l-.4 .4v.8l.4 .4h.7M129.3 157.4h.7M130 156.3l-.3 .3v1.9"/>
<path d="M130.4 145.6h-1.1l-.4 .4 .4 .4h.7l.4 .4-.4 .4h-1.1M130.9 157.8h1.5v-.4l-.4-.4h-.8l-.3 .4v.8l.3 .3h.8M132 146l.4-.4 .4 .4v1.2M132 146l-.4-.4h-.4v1.6M132 146v1.2M132.8 148.7v2.3h-1.2l-.4-.4v-.8l.4-.4h1.2M133.2 157v1.5M133.9 145.6h.8l.4 .4v1.2h-1.2l-.3-.4 .3-.4h1.2M134.3 157h-.4l-.7 .8M135.1 157.8h1.5v-.4l-.4-.4h-.7l-.4 .4v.8l.4 .3h.7M135.9 144.9h.4v2.3M135.9 149.8l.4-.4h.7l.4 .4v.8l-.4 .4h-.7l-.4-.4z"/>
<path d="M135.9 147.2h.8M137.4 158.5v-1.5h1.2l.4 .4v1.1M137.4 144.9h.4v2.3M137.4 147.2h.8M138.2 151v-1.6h1.2l.3 .4v1.2M139 146.4h1.5v-.4l-.4-.4h-.7l-.4 .4v.8l.4 .4h.7M139.8 157h.7M140.1 156.6v1.6l.4 .3M140.5 150.6h.4v.4h-.4zM141.3 145.6v1.6M142.5 145.6h-.4l-.8 .8M143.7 157h.7"/>
<path d="M144 156.6v1.6l.4 .3M145.2 157v1.5M145.6 145.6h.7M146 145.3v1.5l.3 .4M146.3 157h-.3l-.8 .8M147.2 146l.3-.4h.8l.4 .4v1.2M147.2 144.9v2.3M147.5 157h.8l.4 .4v1.1h-1.2l-.3-.3 .3-.4h1.2M149.5 158.5v-1.5h1.1l.4 .4v1.1M149.8 145.6h.8l.4 .4v1.2h-1.2l-.3-.4 .3-.4h1.2M151.8 147.2v-1.6h1.1l.4 .4v1.2M153.3 157h-1.1l-.4 .4 .4 .4h.7l.4 .4-.4 .3h-1.1"/>
<path d="M154.1 158.5h.8M154.1 157h.4v1.5M154.5 155.9v.4M156.4 145.6h.4v1.6M156.4 147.2h.8M156.8 144.5v.4M157.2 157h-1.1l-.4 .4 .4 .4h.7l.4 .4-.4 .3h-1.1M158 157h.8M158.4 156.6v1.6l.4 .3M159.5 145.6h-1.1l-.4 .4 .4 .4h.8l.3 .4-.3 .4h-1.2M159.9 157h.8l.4 .4v.8l-.4 .3h-.8l-.3-.3v-.8zM161.9 157v1.5"/>
<path d="M162.7 147.2v-1.6h1.1l.4 .4v1.2M163 157h-.4l-.7 .8M165 146.4h1.5v-.4l-.4-.4h-.7l-.4 .4v.8l.4 .4h.7M166.2 157h.7M166.5 156.6v1.6l.4 .3M167.7 157v1.2l.4 .3h1.1M168.8 145.6h-1.1l-.4 .4v.8l.4 .4h1.1M169.2 157v1.9l-.4 .4h-.3M170 158.5h1.2l.4-.3v-.8l-.4-.4h-1.2v2.3M171.2 145.6h-1.2l-.3 .4v.8l.3 .4h1.2M172 146.4h1.5v-.4l-.4-.4h-.7l-.4 .4v.8l.4 .4h.7M172.4 157.8h1.5v-.4l-.4-.4h-.8l-.3 .4v.8l.3 .3h.8"/>
<path d="M175.8 145.6h-1.1l-.4 .4 .4 .4h.7l.4 .4-.4 .4h-1.1M176.2 157h-1.1l-.4 .4 .4 .4h.7l.4 .4-.4 .3h-1.1M177 145.6h.8l.3 .4v1.2h-1.1l-.4-.4 .4-.4h1.1M177 158.2h.4v.3h-.4zM179 145.6v1.6M180.1 145.6h-.4l-.7 .8M180.9 145.6v1.2l.4 .4h1.1M182.4 145.6v1.9l-.4 .4h-.3M185.5 145.6h.8M185.9 145.3v1.5l.4 .4M187.1 146l.4-.4h.7l.4 .4v.8l-.4 .4h-.7l-.4-.4zM191.8 146.4h1.5v-.4l-.4-.4h-.8l-.3 .4v.8l.3 .4h.8"/>
<path d="M194.1 147.2v-1.6h1.1l.4 .4v1.2M197.9 145.6h-1.1l-.4 .4 .4 .4h.7l.4 .4-.4 .4h-1.1M198.7 145.6v1.2l.4 .4h1.2v-1.6M201.1 145.6v1.6M202.2 145.6h-.4l-.7 .8M203 146.4h1.5v-.4l-.3-.4h-.8l-.4 .4v.8l.4 .4h.8M207.7 145.6h.7M208 145.3v1.5l.4 .4M209.2 146l.4-.4h.8l.3 .4v1.2M209.2 144.9v2.3M211.9 145.6h.8l.4 .4v1.2h-1.2l-.4-.4 .4-.4h1.2M213.9 145.6h.7"/>
<path d="M214.2 145.3v1.5l.4 .4M217.8 145.6h.7M218.1 145.3v1.5l.4 .4M219.3 144.9v2.3M219.3 146l.4-.4h.8l.3 .4v1.2M221.6 146.4h1.6v-.4l-.4-.4h-.8l-.4 .4v.8l.4 .4h.8M73.4 161.6h1.1l.4-.4v-.8l-.4-.4h-1.1v2.3M76.1 160.8h.8l.4 .4v.7l-.4 .4h-.8l-.3-.4v-.7zM79.6 160.8h-1.1l-.4 .4 .4 .4h.7l.4 .3-.4 .4h-1.1M81.9 160.8h-1.1l-.4 .4 .4 .4h.7l.4 .3-.4 .4h-1.1M82.7 160.8h.4v1.5M82.7 162.3h.8"/>
<path d="M84.3 160v2.3h1.1l.4-.4v-.7l-.4-.4h-1.1M86.6 160h.4v2.3M86.6 162.3h.8M88.2 161.6h1.5v-.4l-.4-.4h-.8l-.3 .4v.7l.3 .4h.8M93.2 160.8h.8l.3 .4v1.1h-1.1l-.4-.4 .4-.3h1.1M95.1 160h.4v2.3M95.1 162.3h.8M96.7 160.8h.8M97.1 160.4v1.5l.4 .4M98.3 161.6h1.5v-.4l-.4-.4h-.8l-.3 .4v.7l.3 .4h.8M100.6 160.8v1.5M101.7 160.8h-.4l-.7 .8"/>
<path d="M102.5 162.3v-1.5h1.2l.3 .4v1.1M105.2 160.8h.8l.4 .4v1.1h-1.2l-.4-.4 .4-.3h1.2M107.2 160.8h.7M107.5 160.4v1.5l.4 .4M108.7 160.8h.4v1.5M108.7 162.3h.8M110.3 160.8l.7 1.5 .8-1.5M112.6 161.6h1.5v-.4l-.4-.4h-.7l-.4 .4v.7l.4 .4h.7M116.5 160.8h-1.2l-.4 .4 .4 .4h.8l.4 .3-.4 .4h-1.2M119.6 160.8h.4v1.5M119.6 162.3h.8M121.1 162.3v-1.5h1.2l.4 .4v1.1"/>
<path d="M125 160.8h-1.2l-.3 .4v.7l.3 .4h1.2M125.8 160h.4v2.3M125.8 162.3h.8M127.4 160.8v1.1l.3 .4h1.2v-1.5M131.2 160v2.3h-1.1l-.4-.4v-.7l.4-.4h1.1M132 161.6h1.5v-.4l-.4-.4h-.7l-.4 .4v.7l.4 .4h.7M136.7 160h1.1l.4 .4v.4l-.4 .4 .4 .4v.3l-.4 .4h-1.1zM136.7 161.2h1.1M140.5 160.4l-.4-.4h-.7l-.4 .4v1.5l.4 .4h.7l.4-.4M141.3 160.4l.4-.4h.8l.3 .4v.4l-.3 .4M142.1 161.2h.4M142.5 161.2l.3 .4v.3l-.3 .4h-.8l-.4-.4"/>
<path d="M143.7 160.4l.3-.4h.8l.4 .4v.4l-.4 .4M144.4 161.2h.4M144.8 161.2l.4 .4v.3l-.4 .4h-.8l-.3-.4M146 160h1.5v.4l-1.5 1.5v.4M148.3 161.2h1.5M150.6 160.8l.8-.8v2.3M150.6 162.3h1.5M153 161.2h1.1l.4 .4v.3l-.4 .4h-.8l-.3-.4zM154.5 160l-.8 .4-.7 .8M155.7 161.9h.3v.4h-.3zM156 162.3l-.7 .8M159.2 160h1.5v.4l-1.5 1.5v.4h1.5"/>
<path d="M161.5 160h1.5M162.3 160v2.3M163.8 160l1.5 2.3M165.3 160l-1.5 2.3M167.7 161.2h-1.5l1.1-1.2v2.3M170 160h-1.5v1.2l.7-.4h.4l.4 .4v.7l-.4 .4h-.7l-.4-.4M170.8 160.8l.8-.8v2.3M170.8 162.3h1.5M173.5 161.9h.4v.4h-.4zM173.9 162.3l-.8 .8M177 160h1.5v.4l-1.5 1.5v.4h1.5M179.3 160h1.6"/>
<path d="M180.1 160v2.3M181.7 160l1.5 2.3M183.2 160l-1.5 2.3M184 161.2h1.1l.4 .4v.3l-.4 .4h-.7l-.4-.4zM185.5 160l-.7 .4-.8 .8M187.9 160h-1.6v1.2l.8-.4h.4l.4 .4v.7l-.4 .4h-.8l-.4-.4M188.7 162.3h1.5M188.7 160.8l.7-.8v2.3M191.4 161.9h.3v.4h-.3zM191.7 162.3l-.7 .8M194.9 160h1.5v.4l-1.5 1.5v.4h1.5M197.2 160h1.5"/>
<path d="M198 160v2.3M199.5 160l1.5 2.3M201 160l-1.5 2.3M201.8 161.2h1.2l.4 .4v.3l-.4 .4h-.8l-.4-.4zM203.4 160l-.8 .4-.8 .8M204.6 161.2l-.4-.4v-.4l.4-.4h.7l.4 .4v.4l-.4 .4M204.6 161.2l-.4 .4v.3l.4 .4h.7l.4-.4v-.3l-.4-.4M204.6 161.2h.7M208 161.2h-1.1l-.4-.4v-.4l.4-.4h.7l.4 .4v1.5l-.4 .4h-.7l-.4-.4M208.8 160h1.2l.4 .4v.4l-.4 .4 .4 .4v.3l-.4 .4h-1.2zM208.8 161.2h1.2M211.2 161.9h.3v.4h-.3z"/>
</g>
<path d="M30.3 37.3h6.3v37.9h-6.3z" fill="none" stroke="#000" stroke-width=".42"/>
<g fill="none" stroke="#000" stroke-width=".61">
<path d="M34.1 39.8h1.3M34.1 57.5h1.3M34.1 55h1.3M34.1 52.5h1.3M34.1 50h1.3M34.1 47.4h1.3M34.1 44.9h1.3M34.1 42.4h1.3M34.1 67.6h1.3M34.1 70.2h1.3M34.1 72.7h1.3M34.1 62.6h1.3"/>
<path d="M34.1 65.1h1.3M34.1 60.1h1.3M192.1 173.8h-1.2v1.3"/>
</g>
<path d="M85.7 50h.7v5h-.7zM108.4 50h.8v5h-.8zM128.7 50h.7v5h-.7zM222.2 65.1h.8v5.1h-.8zM266.3 64.2h3.3v.9h-3.3zM190.6 173.8h.6v20.3h-.6zM190.9 173.5h93.5v.6h-93.5z" fill="#000" stroke="#000" stroke-width=".21"/>
<path d="M8.8 12h279.4v185.8h-279.4z" fill="none" stroke="#000" stroke-width=".32"/>
<g fill="#000" stroke="#000" stroke-width=".21">
<circle cx="88.5" cy="32.3" r=".51"/>
<circle cx="111.2" cy="32.3" r=".51"/>
<circle cx="207.3" cy="29.7" r=".51"/>
<circle cx="225" cy="29.7" r=".51"/>
<circle cx="242.7" cy="29.7" r=".51"/>
<circle cx="257.9" cy="29.7" r=".51"/>
<circle cx="268" cy="29.7" r=".51"/>
<circle cx="88.5" cy="65.1" r=".51"/>
<circle cx="111.2" cy="65.1" r=".51"/>
<circle cx="131.4" cy="65.1" r=".51"/>
<circle cx="214.9" cy="67.6" r=".51"/>
<circle cx="225" cy="60.1" r=".51"/>
<circle cx="242.7" cy="60.1" r=".51"/>
<circle cx="88.5" cy="87.9" r=".51"/>
<circle cx="111.2" cy="87.9" r=".51"/>
<circle cx="207.3" cy="85.3" r=".51"/>
<circle cx="214.9" cy="85.3" r=".51"/>
<circle cx="225" cy="85.3" r=".51"/>
<circle cx="268" cy="85.3" r=".51"/>
</g>
<g font-size="3.7">
<text x="28.6" y="15.2">1</text>
<text x="62.6" y="15.2">2</text>
<text x="96.5" y="15.2">3</text>
<text x="130.5" y="15.2">4</text>
<text x="164.5" y="15.2">5</text>
<text x="198.5" y="15.2">6</text>
<text x="232.4" y="15.2">7</text>
<text x="266.4" y="15.2">8</text>
<text x="9.5" y="34.9">A</text>
<text x="285.1" y="34.9">A</text>
<text x="9.5" y="70.6">B</text>
<text x="285.1" y="70.6">B</text>
<text x="9.4" y="106.2">C</text>
<text x="285" y="106.2">C</text>
<text x="9.4" y="141.9">D</text>
<text x="285" y="141.9">D</text>
<text x="9.5" y="177.5">E</text>
<text x="285.1" y="177.5">E</text>
<text x="28.6" y="197.2">1</text>
<text x="62.6" y="197.2">2</text>
<text x="96.5" y="197.2">3</text>
<text x="130.5" y="197.2">4</text>
<text x="164.5" y="197.2">5</text>
<text x="198.5" y="197.2">6</text>
<text x="232.4" y="197.2">7</text>
<text x="266.4" y="197.2">8</text>
</g>
<g font-size="2.5">
<text x="86.9" y="24.4">5V</text>
<text x="205.8" y="24.4">5V</text>
<text x="212.3" y="27.2">R8</text>
<text x="212.8" y="34">33R</text>
<text x="227.5" y="37.3">R9</text>
<text x="245.2" y="37.3">R10</text>
<text x="260.4" y="37.3">R11</text>
<text x="227.5" y="42.4">33R</text>
<text x="245.2" y="42.4">33R</text>
<text x="260.4" y="42.4">33R</text>
<text x="91" y="57.5">Left</text>
<text x="113.7" y="57.5">Middle</text>
<text x="134" y="57.5">Right</text>
<text x="270.5" y="62.6">C1</text>
<text x="91" y="70.2">R3</text>
<text x="113.7" y="70.2">R4</text>
<text x="134" y="70.2">R5</text>
<text x="203.5" y="70.9">390</text>
<text x="203.5" y="66.2">R6</text>
<text x="270.5" y="67.6">100uF</text>
<text x="270.5" y="70.2">16V</text>
<text x="91" y="75.2">1k8</text>
<text x="113.7" y="75.2">1k8</text>
<text x="134" y="75.2">1k8</text>
<text x="217.4" y="75.2">R7</text>
<text x="217.4" y="80.3">10k</text>
<text x="85.7" y="95">GND</text>
<text x="204.5" y="92.4">GND</text>
<text x="25.3" y="100.5">SENSOR CONNECTOR</text>
<text x="106.2" y="100.5">DETECTORS</text>
<text x="222.5" y="100.5">EMITTERS</text>
<text x="39.2" y="149.3">390</text>
<text x="39.2" y="144.5">R1</text>
<text x="54.3" y="149.3">390</text>
<text x="54.3" y="144.5">R2</text>
<text x="35.1" y="160.7">GND</text>
<text x="50.3" y="160.7">GND</text>
<text x="192.1" y="171.3">REV B - NOV 2020 - larger pads/holes</text>
<text x="32.8" y="191.5">INDICATORS</text>
</g>
<g font-size="2.1">
<text x="37.7" y="39.5">14</text>
<text x="37.7" y="47.1">11</text>
<text x="37.7" y="44.5">12</text>
<text x="37.7" y="42">13</text>
<text x="37.7" y="52.1">9</text>
<text x="37.7" y="49.6">10</text>
<text x="37.7" y="59.7">6</text>
<text x="37.7" y="57.2">7</text>
<text x="37.7" y="54.7">8</text>
<text x="37.7" y="64.8">4</text>
<text x="37.7" y="62.2">5</text>
<text x="37.7" y="69.8">2</text>
<text x="37.7" y="67.3">3</text>
<text x="37.7" y="72.4">1</text>
</g>
<g font-size="1.8">
<text x="46.7" y="40.5">5VX</text>
<text x="46.7" y="43">GND</text>
<text x="46.7" y="45.5">A5</text>
<text x="46.7" y="50.6">A3</text>
<text x="46.7" y="48.1">A4</text>
<text x="46.7" y="53.1">A2</text>
<text x="46.7" y="55.6">A1</text>
<text x="46.7" y="58.2">A0</text>
<text x="46.7" y="63.2">D12</text>
<text x="46.7" y="65.8">D6</text>
<text x="46.7" y="60.7">D11</text>
<text x="82.5" y="65.8">A2</text>
<text x="105.2" y="65.8">A1</text>
<text x="125.5" y="65.8">A0</text>
<text x="267.4" y="62.2" transform="rotate(-90 267.4 62.2)">+</text>
<text x="46.7" y="70.8">5V</text>
<text x="46.7" y="68.3">GND</text>
<text x="192.7" y="68.3">D12</text>
<text x="46.7" y="73.3">3V3</text>
<text x="25.9" y="123.9">D11</text>
<text x="26.8" y="129">D6</text>
</g>
</svg>
